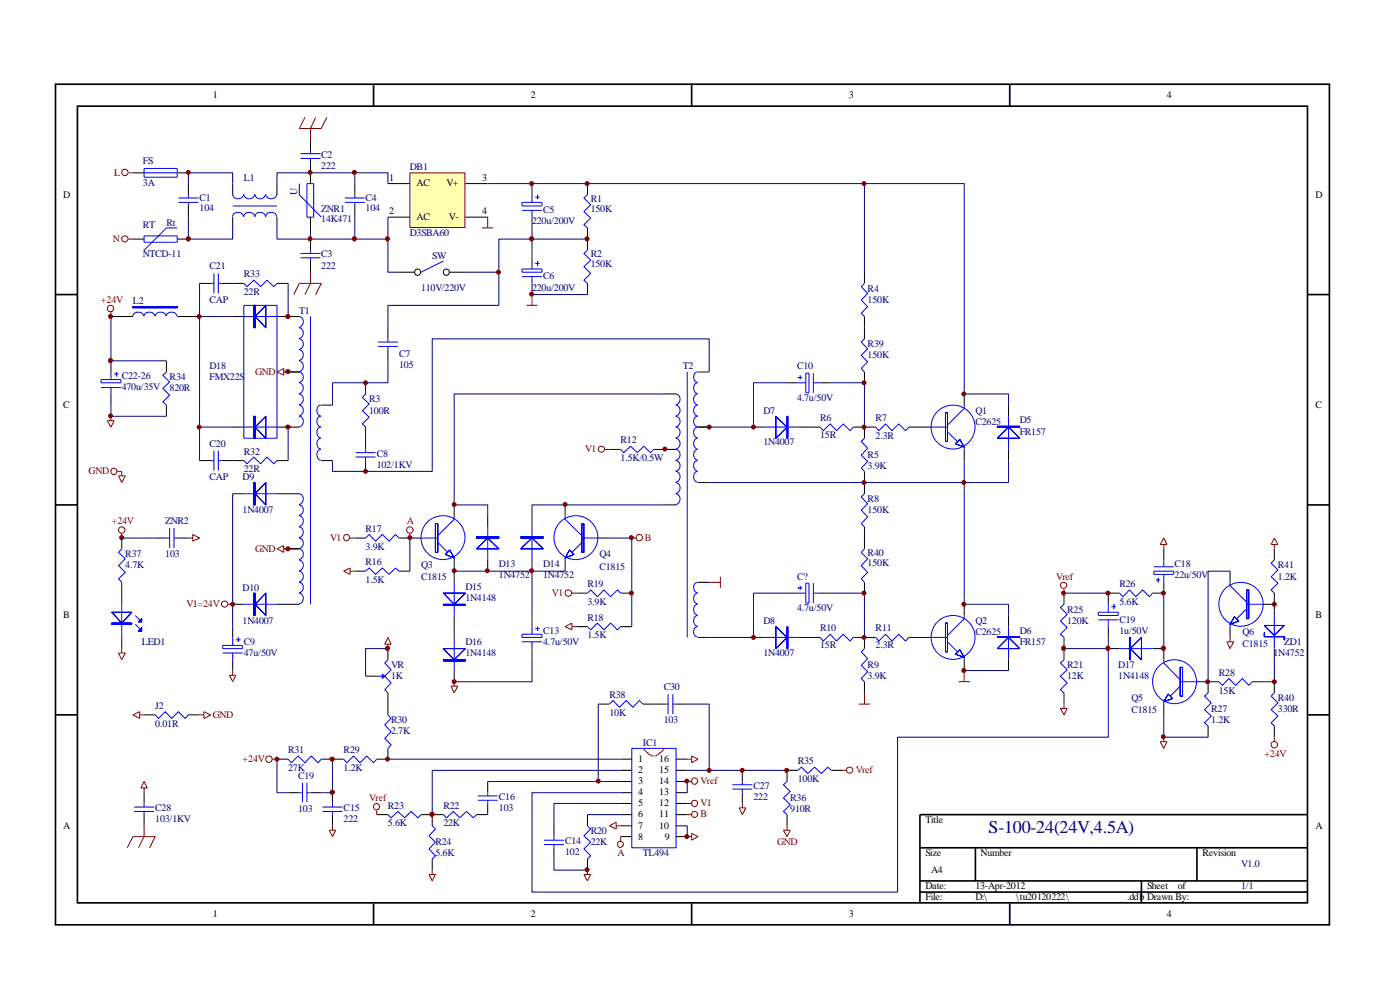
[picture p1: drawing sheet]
<svg xmlns="http://www.w3.org/2000/svg" width="297mm" height="210mm" viewBox="0 0 297 210" stroke-linecap="round" stroke-linejoin="round" font-family="sans-serif">
<g fill="none" stroke="#000" stroke-width=".35">
<path d="M11.8 17.9h270.2v178.3h-270.2zM79.2 17.9v4.6M146.7 17.9v4.6M214.2 17.9v4.6M16.4 22.5h261v169h-261zM11.8 62.5h4.6M277.5 62.5h4.6M11.8 107.1h4.6M277.5 107.1h4.6M11.8 151.6h4.6M277.5 151.6h4.6M195.2 179.8h82.3"/>
<path d="M206.9 179.8v7.1M253.9 179.8v7.1M277.5 172.8h-82.3v18.8M79.2 191.6v4.7M146.7 191.6v4.7M195.2 186.9h82.3M195.2 189.2h82.3M214.2 191.6v4.7M242.1 186.9v4.7"/>
</g>
<g fill="none" stroke="#800000" stroke-width=".21">
<path d="M27.3 36.7h.9M27.3 50.7h.9M27 179.8l1.2-2.3h4.7l-1.2 2.3M30.6 175.2v2.3l-1.2 2.3"/>
<circle cx="26.5" cy="36.6" r=".68"/>
<circle cx="26.5" cy="50.7" r=".66"/>
</g>
<g fill="none" stroke="#000" stroke-width=".21">
<path d="M28.2 36.7h2.4M37.6 36.7h2.4M40 38.9v2.4M49.4 38.9v2.4M58.8 38.9v2.4M65.9 36.7v2.2M75.3 38.9v2.4M28.2 50.7h2.4M37.6 50.7h2.4M40 43.7v2.4M49.4 46.1v2.2M58.8 46.1v2.2"/>
<path d="M65.9 46.1v2.2M75.3 43.7v2.4"/>
</g>
<g fill="none" stroke="#00f" stroke-width=".21">
<path d="M30.6 35.7h7v1.9h-7zM30.6 36.7h7M63.5 38.9v2.4l4.7 4.8M65.1 38.9h1.4v7.2h-1.4zM30.6 50h7v1.4h-7zM37.6 48.3h-2.3l-4.7 4.8M37.8 42h4.3M37.8 42.9h4.3M40 41.3v.7M40 42.9v.8M49.4 46a1.17 1.17 0 0 1 1.1-1 1.17 1.17 0 0 1 1.1 1M49.4 41.2a1.17 1.17 0 0 0 1.1 1 1.17 1.17 0 0 0 1.1-1"/>
<path d="M49.4 43.7h9.4M51.7 46a1.17 1.17 0 0 1 1.2-1 1.17 1.17 0 0 1 1.1 1M51.7 41.2a1.17 1.17 0 0 0 1.2 1 1.17 1.17 0 0 0 1.1-1M54.1 46a1.12 1.12 0 0 1 1.1-1 1.12 1.12 0 0 1 1.1 1M54.1 41.2a1.11 1.11 0 0 0 1.1 1 1.11 1.11 0 0 0 1.1-1M56.4 46a1.17 1.17 0 0 1 1.1-1 1.17 1.17 0 0 1 1.2 1M56.4 41.2a1.17 1.17 0 0 0 1.1 1 1.17 1.17 0 0 0 1.2-1M73.2 42h4.2M73.2 42.9h4.2M75.3 41.3v.7M75.3 42.9v.8"/>
</g>
<path d="M87 36.7h11.6v11.5h-11.6z" fill="#ffffb0"/>
<g fill="none" stroke="#800000" stroke-width=".21">
<path d="M64.7 24.9l-1.2 2.4h4.7l1.1-2.4M67 24.9l-1.1 2.4v2.2M87 36.7h11.6v11.6h-11.6zM65.9 57.7v2.4l-1.2 2.4M102.3 48.3h2.3M103.5 46.1v2.2M23.5 66.2v.9M58.8 78.9l1.4-.8v1.5zM60.2 78.9h.9M62.3 62.5l1.2-2.4h4.7l-1.2 2.4M111.7 64.8h2.3M112.9 62.5v2.3"/>
<path d="M22.8 89.2h1.4l-.7 1.4zM23.5 88.3v.9M24.9 100h.9v.9M128.4 95.3h.9M25.1 100.9h1.5l-.8 1.5zM25.8 113.2v.9M40 114.1h.9M40.9 113.4l1.4 .7-1.4 .7zM58.8 116.4l1.4-.7v1.5zM60.2 116.4h.9M74.3 114.1h1M87 113.2v.9"/>
<path d="M134 114.1h1M246.9 114.1l.7 1.4h-1.5zM246.9 115.5v.9M270.3 114.1l.8 1.4h-1.4zM270.3 115.5v.9M25.1 138.5h1.5l-.8 1.5zM25.8 137.6v.9M48.4 128.2h1M72.9 121.2l1.4-.7v1.3zM74.3 121.2h1M82.3 135.2l.7 1.5h-1.4zM82.3 136.7v.9"/>
<path d="M119.9 132.9l1.4-.7v1.4zM121.3 125.8h1M121.3 132.9h1M150.5 123.5h2.3M152.8 122.3v2.4M225.7 124.9v.9M260.3 136.1h1.4l-.8 1.5zM260.9 135.2v.9M28.2 151.6l1.4-.6v1.4zM29.6 151.6h1M42.3 151.6h1M43.3 151l1.4 .6-1.4 .8z"/>
<path d="M48.7 143.3h1.3l-.6 1.3zM49.4 142.2v1.1M95.7 145.5h1.4l-.7 1.5zM96.4 144.6v.9M182.2 149.4h2.4M183.4 147v2.4M203.4 144.6h2.3M204.6 142.2v2.4M225 150.3h1.4l-.7 1.3zM225.7 149.4v.9M246.1 157.3h1.5l-.7 1.4zM246.9 156.4v.9"/>
<path d="M270.3 156.4v.9M30.6 165.8l.6 1.3h-1.3zM30.6 167.1v1M57.8 161h1M69.8 176.1h1.4l-.7 1.4zM70.5 175.2v.9M79.9 171.9v.9M129.3 175.2l1.4-.8v1.5zM130.7 175.2h1M131.7 177.5v1M145.8 177.5h.9M145.8 170.4h.9"/>
<path d="M145.8 165.8h.9M145.8 172.8h.9M145.8 161h.9M146.7 176.8l1.4 .7-1.4 .7zM146.7 160.4l1.4 .6-1.4 .8zM156.8 171.4h1.4l-.7 1.4zM157.5 170.4v1M166.2 176.1h1.4l-.6 1.4zM167 175.2v.9M178.6 163.4h1M91 185.5h1.4l-.7 1.4zM91.7 184.6v.9"/>
<path d="M123.9 185.5h1.4l-.7 1.4zM124.6 184.6v.9"/>
<circle cx="23.4" cy="65.4" r=".68"/>
<circle cx="24.1" cy="100" r=".66"/>
<circle cx="127.6" cy="95.3" r=".66"/>
<circle cx="25.8" cy="112.4" r=".68"/>
<circle cx="73.5" cy="114" r=".66"/>
<circle cx="86.9" cy="112.4" r=".68"/>
<circle cx="135.6" cy="114" r=".68"/>
<circle cx="47.7" cy="128.1" r=".66"/>
<circle cx="120.6" cy="125.8" r=".68"/>
<circle cx="225.7" cy="124.2" r=".66"/>
<circle cx="270.3" cy="158" r=".68"/>
<circle cx="57.1" cy="161" r=".68"/>
<circle cx="79.9" cy="171.1" r=".66"/>
<circle cx="131.6" cy="179.1" r=".64"/>
<circle cx="147.3" cy="165.7" r=".66"/>
<circle cx="147.3" cy="170.4" r=".66"/>
<circle cx="147.4" cy="172.7" r=".64"/>
<circle cx="180.3" cy="163.4" r=".66"/>
</g>
<g fill="none" stroke="#000" stroke-width=".21">
<path d="M65.9 29.5v2.4M65.9 34.3v2.4M82.3 38.9h4.7M98.7 38.9h4.8M112.9 38.9v2.4M124.6 38.9v2.4M65.9 50.7v2.4M65.9 55.4v2.3M82.3 46.1h4.7M84.7 57.7h3.3M95.4 57.7h3.3M98.7 46.1h4.8"/>
<path d="M112.9 46.1v2.2M112.9 53.1v2.3M124.6 48.3v4.8M183.4 57.7v2.4M23.5 67.1h4.7M23.5 76.5v2.4M35.3 76.5v2.4M37.6 67.1h4.7M42.3 60.1h2.4M47 60.1h4.7M49.4 67.1h2.3M58.8 67.1h4.7"/>
<path d="M58.8 60.1h2.3M61.1 78.9h2.4M82.3 69.5v2.4M82.3 74.2v2.3M112.9 60.1v2.4M124.6 60.1v2.4M148.1 78.9h2.4M183.4 67.1v4.8M183.4 78.9v2.3M23.5 83.6v2.3M35.3 85.9v2.4M42.3 97.7h2.4"/>
<path d="M47 97.7h4.7M49.4 90.6h2.3M58.8 90.6h4.7M58.8 97.7h2.3M68.2 97.7h2.3M68.2 85.9h2.3M77.6 81.2v2.4M77.6 90.6v4.7M77.6 97.7v2.3M129.3 95.3h2.4M138.7 95.3h4.7M141.1 83.6h2.3"/>
<path d="M148.1 90.6h2.4M159.9 90.6h2.3M167 81.2h2.2M169.2 90.6h4.8M174 81.2h2.4M181 90.6h4.8M183.4 90.6v2.4M183.4 100v4.7M192.8 90.6h4.7M204.6 83.6v2.3M204.6 95.3v2.4M214 85.9v2.4"/>
<path d="M214 95.3v2.4M25.8 114.1v2.3M32.9 114.1h2.4M37.6 114.1h2.4M49.4 104.7h2.3M58.8 104.7h4.7M61.1 116.4h2.4M75.3 114.1h2.3M84.7 114.1h4.6M96.4 107.1v2.3M96.4 118.8v4.7M103.5 109.4v2.4"/>
<path d="M103.5 118.8v2.4M112.9 109.4v2.4M112.9 118.8v2.4M119.9 107.1v2.3M119.9 118.8v2.4M126.9 114.1h2.4M141.1 107.1h2.3M148.1 102.4h2.4M183.4 111.8v4.6M246.9 116.4v2.4M270.3 116.4v2.4M25.8 123.5v4.7"/>
<path d="M25.8 135.2v2.4M49.4 128.2h2.3M49.4 132.9v2.3M49.4 140v2.2M58.8 128.2h4.7M75.3 121.2h2.3M82.3 137.6v2.4M84.7 121.2h2.3M96.4 130.6v4.6M112.9 130.6v2.3M112.9 137.6v2.4M122.3 125.8h2.3"/>
<path d="M122.3 132.9h2.3M131.7 125.8h2.3M131.7 132.9h2.3M148.1 135.2h2.4M148.1 123.5h2.4M159.9 135.2h2.3M167 125.8h2.2M169.2 135.2h4.8M174 125.8h2.4M181 135.2h4.8M183.4 123.5v2.3M183.4 135.2v2.4"/>
<path d="M192.8 135.2h4.7M204.6 128.2v2.4M204.6 140v2.2M214 130.6v2.3M214 140v2.2M225.7 125.8v2.4M225.7 135.2v4.8M235.1 137.6h2.4M235.1 132.9v2.3M237.5 125.8h-2.4v2.4M244.5 137.6h2.4v2.4M246.9 123.5v2.3h-2.4"/>
<path d="M260.9 121.2v2.3M260.9 132.9v2.3M268.1 128.2h2.2M270.3 125.8v4.8M270.3 137.6v2.4M30.6 151.6h2.3M40 151.6h2.3M77.6 143.4h2.3M82.3 147v4.6M82.3 158.7v2.3h-2.4M96.4 142.2v2.4M126.9 149.4h2.4"/>
<path d="M136.4 149.4h4.7M143.4 149.4h2.4M183.4 144.6v2.4M225.7 147v2.4M246.9 149.4v2.2M253.9 144.6h4.7M256.3 144.6v2.4M256.3 154v2.4M265.7 144.6h2.4M270.3 144.6v2.4M270.3 154v2.4M30.6 168.1v2.3"/>
<path d="M30.6 172.8v2.4M58.8 161h2.3M61.1 168.1h2.4M65.9 168.1h2.3M68.2 161h4.7M70.5 168.1v2.3M70.5 172.8v2.4M79.9 172.8h2.4M89.3 172.8h4.8M91.7 172.8v2.4M103.5 170.4v2.4h-2.4M103.5 165.8v2.3"/>
<path d="M117.5 175.2v2.3M117.5 179.8v2.4M124.6 172.8v2.4M131.7 161h2.3M131.7 163.4h2.3M131.7 165.8h2.3M131.7 168.1h2.3M131.7 170.4h2.3M131.7 172.8h2.3M131.7 175.2h2.3M131.7 177.5h2.3M143.4 161h2.4"/>
<path d="M143.4 163.4h2.4M143.4 165.8h2.4M143.4 168.1h2.4M143.4 170.4h2.4M143.4 172.8h2.4M143.4 175.2h2.4M143.4 177.5h2.4M157.5 163.4v2.4M157.5 168.1v2.3M167 172.8v2.4M169.2 163.4h-2.2v2.4M176.4 163.4h2.2"/>
<path d="M91.7 182.2v2.4M124.6 182.2v2.4"/>
<circle cx="88.6" cy="57.7" r=".66"/>
<circle cx="94.7" cy="57.7" r=".66"/>
</g>
<g fill="none" stroke="#00f" stroke-width=".21">
<path d="M63.8 32.6h4.2M63.8 33.6h4.2M65.9 31.9v.7M65.9 33.6v.7M45.4 58v4.2M46.3 58v4.2M63.8 53.8h4.2M63.8 54.7h4.2M65.9 53.1v.7M65.9 54.7v.7M94.1 55.4l-4.8 2.3M110.7 42.9h4.3v.8h-4.3z"/>
<path d="M110.7 57.1h4.3v.6h-4.3zM110.7 44.6h4.3M110.7 58.7h4.3M112.9 41.3v1.6M112.9 44.6v1.5M112.9 55.4v1.7M112.9 58.7v1.4M113.5 41.8h1M113.5 55.9h1M114 41.3v.9M114 55.4v1M124.6 41.3l-.7 .7 1.4 1.4-1.4 1.5 1.4 1.3-1.4 1.5 .7 .6"/>
<path d="M124.6 53.1l-.7 .7 1.4 1.4-1.4 1.4 1.4 1.4-1.4 1.4 .7 .7M23.5 78.9v1.6M24.2 79.3h.9M24.7 78.9v.9M28.2 67.1a1.19 1.19 0 0 1 1.1-.9 1.19 1.19 0 0 1 1.2 .9M30.6 67.1a1.19 1.19 0 0 1 1.1-.9 1.19 1.19 0 0 1 1.2 .9M32.9 67.1a1.19 1.19 0 0 1 1.2-.9 1.19 1.19 0 0 1 1.1 .9M35.3 67.1a1.14 1.14 0 0 1 1.1-.9 1.14 1.14 0 0 1 1.1 .9M35.3 78.9l-.8 .7 1.5 1.4-1.5 1.4 1.5 1.4-1.5 1.5 .8 .6M44.7 60.1h.7M46.3 60.1h.7M51.7 60.1l.7 .7 1.4-1.4 1.5 1.4 1.3-1.4 1.5 1.4 .7-.7"/>
<path d="M51.7 64.8h7.1v28.2h-7.1zM51.7 67.1h7.1M63.4 69.5a1.17 1.17 0 0 1 .9 1.2 1.17 1.17 0 0 1-.9 1.1M63.4 71.9a1.11 1.11 0 0 1 1 1.1 1.11 1.11 0 0 1-1 1.1M63.4 74.2a1.17 1.17 0 0 1 .9 1.1 1.17 1.17 0 0 1-.9 1.2M63.4 67.1a1.17 1.17 0 0 1 .9 1.2 1.17 1.17 0 0 1-.9 1.1M63.4 76.5a1.17 1.17 0 0 1 .9 1.2 1.17 1.17 0 0 1-.9 1.1M63.4 78.9a1.11 1.11 0 0 1 1 1.1 1.11 1.11 0 0 1-1 1.1M65.9 67.1v61.1M80.2 72.6h4.2M80.2 73.5h4.2M82.3 71.9v.7"/>
<path d="M82.3 73.5v.7M145.8 78.9v56.3M148 78.9a1.14 1.14 0 0 0-.8 1.1 1.14 1.14 0 0 0 .8 1.1M169.8 79.6v.9M170.9 79.2h.7v4.1h-.7zM172.6 79.2v4.1M183.4 71.9l-.7 .7 1.4 1.4-1.4 1.4 1.4 1.4-1.4 1.3 .7 .8M183.4 60.1l-.7 .7 1.4 1.4-1.4 1.5 1.4 1.3-1.4 1.5 .7 .6M21.4 80.5h4.3v.7h-4.3zM21.4 82.2h4.3M23.5 82.2v1.4M44.7 97.7h.7"/>
<path d="M45.4 95.6v4.2M46.3 95.6v4.2M46.3 97.7h.7M51.7 97.7l.7 .7 1.4-1.5 1.5 1.5 1.3-1.5 1.5 1.5 .7-.7M51.7 90.6h7.1M63.4 81.2a1.17 1.17 0 0 1 .9 1.1 1.17 1.17 0 0 1-.9 1.2M63.4 83.6a1.17 1.17 0 0 1 .9 1.1 1.17 1.17 0 0 1-.9 1.2M63.4 85.9a1.17 1.17 0 0 1 .9 1.2 1.17 1.17 0 0 1-.9 1.1M63.4 88.3a1.11 1.11 0 0 1 1 1.1 1.11 1.11 0 0 1-1 1.1M68.1 93a1.19 1.19 0 0 0-.9 1.1 1.19 1.19 0 0 0 .9 1.1M68.1 90.6a1.19 1.19 0 0 0-.9 1.1 1.19 1.19 0 0 0 .9 1.2M68.1 88.3a1.14 1.14 0 0 0-.9 1.1 1.14 1.14 0 0 0 .9 1.1"/>
<path d="M68.1 95.3a1.19 1.19 0 0 0-.9 1.2 1.19 1.19 0 0 0 .9 1.1M68.1 85.9a1.19 1.19 0 0 0-.9 1.2 1.19 1.19 0 0 0 .9 1.1M75.4 96.9h4.3M75.4 96h4.3M77.6 83.6l-.7 .7 1.4 1.4-1.4 1.4 1.4 1.4-1.4 1.4 .7 .7M77.6 95.3v.7M77.6 96.9v.8M131.7 95.3l.6 .7 1.5-1.3 1.4 1.3 1.4-1.3 1.4 1.3 .7-.7M143.3 85.9a1.17 1.17 0 0 1 1 1.2 1.17 1.17 0 0 1-1 1.1M143.3 88.3a1.11 1.11 0 0 1 1 1.1 1.11 1.11 0 0 1-1 1.1M143.3 90.6a1.17 1.17 0 0 1 1 1.1 1.17 1.17 0 0 1-1 1.2M143.3 83.6a1.17 1.17 0 0 1 1 1.1 1.17 1.17 0 0 1-1 1.2"/>
<path d="M143.3 93a1.17 1.17 0 0 1 1 1.1 1.17 1.17 0 0 1-1 1.1M143.3 97.7a1.11 1.11 0 0 1 1 1.1 1.11 1.11 0 0 1-1 1.1M143.3 100a1.17 1.17 0 0 1 1 1.1 1.17 1.17 0 0 1-1 1.2M143.3 95.3a1.17 1.17 0 0 1 1 1.2 1.17 1.17 0 0 1-1 1.1M148 97.7a1.14 1.14 0 0 0-.8 1.1 1.14 1.14 0 0 0 .8 1.1M148 95.3a1.19 1.19 0 0 0-.9 1.2 1.19 1.19 0 0 0 .9 1.1M148 93a1.19 1.19 0 0 0-.9 1.1 1.19 1.19 0 0 0 .9 1.1M148 100a1.19 1.19 0 0 0-.9 1.1 1.19 1.19 0 0 0 .9 1.2M148 90.6a1.19 1.19 0 0 0-.9 1.1 1.19 1.19 0 0 0 .9 1.2M148 85.9a1.19 1.19 0 0 0-.9 1.2 1.19 1.19 0 0 0 .9 1.1M148 83.6a1.19 1.19 0 0 0-.9 1.1 1.19 1.19 0 0 0 .9 1.2M148 81.2a1.19 1.19 0 0 0-.9 1.1 1.19 1.19 0 0 0 .9 1.2"/>
<path d="M148 88.3a1.14 1.14 0 0 0-.8 1.1 1.14 1.14 0 0 0 .8 1.1M162.2 90.6h7M169.2 80.1h1M169.2 81.2h1.7M172.6 81.2h1.4M174 90.6l.7 .8 1.4-1.5 1.4 1.5 1.4-1.5 1.4 1.5 .7-.8M183.4 93l-.7 .6 1.4 1.5-1.4 1.4 1.4 1.4-1.4 1.4 .7 .7M185.8 90.6l.6 .8 1.5-1.5 1.3 1.5 1.5-1.5 1.4 1.5 .7-.8M197.5 90.6h3.5M201 91.6l2.1 2M204.6 85.9v.7l-3.6 3.6M204.6 94.8v.5"/>
<path d="M214 88.3v7M25.8 116.4l-.7 .8 1.5 1.3-1.5 1.5 1.5 1.4-1.5 1.4 .7 .7M35.3 114.1h.7M36 112v4.2M36.9 114.1h.7M36.9 112v4.2M51.7 104.7h7.1M63.4 107.1a1.11 1.11 0 0 1 1 1.1 1.11 1.11 0 0 1-1 1.1M63.4 109.4a1.17 1.17 0 0 1 .9 1.1 1.17 1.17 0 0 1-.9 1.2M63.4 111.8a1.17 1.17 0 0 1 .9 1.1 1.17 1.17 0 0 1-.9 1.1M63.4 104.7a1.17 1.17 0 0 1 .9 1.2 1.17 1.17 0 0 1-.9 1.1M63.4 114.1a1.11 1.11 0 0 1 1 1.1 1.11 1.11 0 0 1-1 1.1"/>
<path d="M63.4 118.8a1.17 1.17 0 0 1 .9 1.1 1.17 1.17 0 0 1-.9 1.2M63.4 116.4a1.17 1.17 0 0 1 .9 1.2 1.17 1.17 0 0 1-.9 1.1M77.6 114.1l.7-.7 1.4 1.4 1.4-1.4 1.4 1.4 1.4-1.4 .8 .7M89.3 114.1h3.6M92.9 115.1l2.1 2.1M96.4 109.4v.8l-3.5 3.4M96.4 118.4v.4M103.5 111.8v7M112.9 111.8v7M119.9 109.4v.8l3.5 3.4M119.9 118.4v.4M123.4 114.1h3.5"/>
<path d="M123.4 115.1l-2.1 2.1M143.3 102.4a1.17 1.17 0 0 1 1 1.1 1.17 1.17 0 0 1-1 1.1M143.3 104.7a1.17 1.17 0 0 1 1 1.2 1.17 1.17 0 0 1-1 1.1M183.4 104.7l-.7 .7 1.4 1.4-1.4 1.4 1.4 1.4-1.4 1.5 .7 .7M183.4 116.4l-.7 .8 1.4 1.3-1.4 1.5 1.4 1.4-1.4 1.4 .7 .7M246.9 118.8v1.4M270.3 118.8l-.6 .7 1.4 1.4-1.4 1.4 1.4 1.4-1.4 1.4 .6 .7M25.8 128.2v7M28.7 132.4l.9 .9M28.7 130.6l.9 .9M47.2 136.9h4.3v.7h-4.3zM47.2 138.5h4.3"/>
<path d="M49.4 135.2v1.7M49.4 138.5v1.5M50 135.7h1.1M50.5 135.2v.9M51.7 128.2h7.1M63.4 121.2a1.17 1.17 0 0 1 .9 1.1 1.17 1.17 0 0 1-.9 1.1M63.4 123.5a1.11 1.11 0 0 1 1 1.1 1.11 1.11 0 0 1-1 1.1M63.4 125.8a1.17 1.17 0 0 1 .9 1.2 1.17 1.17 0 0 1-.9 1.1M77.6 121.2l.7-.7 1.4 1.3 1.4-1.3 1.4 1.3 1.4-1.3 .8 .7M82.3 140l-.7 .6 1.4 1.5-1.4 1.3 1.4 1.5-1.4 1.4 .7 .7M96.4 123.5v7.1M96.4 135.2v7"/>
<path d="M110.7 134.5h4.3v.7h-4.3zM110.7 136.1h4.3M112.9 132.9v1.6M112.9 136.1v1.5M113.5 133.3h1M114 132.9v1M124.6 132.9l.7 .7 1.4-1.4 1.4 1.4 1.4-1.4 1.5 1.4 .7-.7M124.6 125.8l.7-.7 1.4 1.5 1.4-1.5 1.4 1.5 1.5-1.5 .7 .7M148 130.6a1.19 1.19 0 0 0-.9 1.1 1.19 1.19 0 0 0 .9 1.1M148 128.2a1.19 1.19 0 0 0-.9 1.1 1.19 1.19 0 0 0 .9 1.2M148 125.8a1.19 1.19 0 0 0-.9 1.2 1.19 1.19 0 0 0 .9 1.1M148 132.9a1.14 1.14 0 0 0-.8 1.1 1.14 1.14 0 0 0 .8 1.1"/>
<path d="M148 123.5a1.14 1.14 0 0 0-.8 1.1 1.14 1.14 0 0 0 .8 1.1M162.2 135.2h7M169.2 124.7h1M169.2 125.8h1.7M169.8 124.2v.9M170.9 123.7h.7v4.2h-.7zM172.6 123.7v4.2M172.6 125.8h1.4M174 135.2l.7 .8 1.4-1.5 1.4 1.5 1.4-1.5 1.4 1.5 .7-.8M183.4 137.6l-.7 .7 1.4 1.4-1.4 1.4 1.4 1.4-1.4 1.4 .7 .7M185.8 135.2l.6 .8 1.5-1.5 1.3 1.5 1.5-1.5 1.4 1.5 .7-.8M197.5 135.2h3.5"/>
<path d="M201 136.1l2.1 2.2M204.6 130.6v.6l-3.6 3.6M204.6 139.4v.6M214 132.9v7.1M225.7 128.2l-.7 .7 1.4 1.4-1.4 1.4 1.4 1.4-1.4 1.4 .7 .7M225.7 140l-.7 .6 1.4 1.5-1.4 1.3 1.4 1.5-1.4 1.4 .7 .7M233 129.9h4.2v.7h-4.2zM233 131.5h4.2M235.1 128.2v1.7M235.1 131.5v1.4M235.8 128.7h.9M236.3 128.2v.9"/>
<path d="M237.5 125.8l.7 .8 1.4-1.5 1.4 1.5 1.4-1.5 1.4 1.5 .7-.8M237.5 137.6h7M244.8 121.2h4.2v.6h-4.2zM244.8 120.2h4.2M245.2 123h.9M245.7 122.6v.9M246.9 140v.6l3.5 3.6M246.9 121.8v1.7M260.9 123.5v.7l3.6 3.6M260.9 132.4v.5M264.5 128.2h3.6M264.5 129.1l-2.1 2.1"/>
<path d="M270.3 130.6v7M32.9 151.6l.7 .8 1.5-1.4 1.3 1.4 1.4-1.4 1.5 1.4 .7-.8M79.9 143.4h1.7M81.1 143l.5 .4-.5 .5zM81.4 143.3v.4M82.3 151.6l.7 .8-1.4 1.4 1.4 1.4-1.4 1.4 1.4 1.4-.7 .7M129.3 149.4l.7-.8 1.4 1.4 1.4-1.4 1.5 1.4 1.3-1.4 .8 .8M134 158.7h9.4v21.1h-9.4zM141.1 149.4h.6M141.7 147.2v4.3M142.7 149.4h.7M142.7 147.2v4.3"/>
<path d="M246.9 148.8v.6M250.4 145.5l-2.2 2.2M250.4 144.6h3.5M256.3 147l-.8 .7 1.5 1.4-1.5 1.4 1.5 1.4-1.5 1.4 .8 .7M258.6 144.6l.7 .8 1.4-1.5 1.4 1.5 1.5-1.5 1.3 1.5 .8-.8M270.3 147l-.6 .7 1.4 1.4-1.4 1.4 1.4 1.4-1.4 1.4 .6 .7M28.4 171.2h4.3M28.4 172.1h4.3M30.6 170.4v.8M30.6 172.1v.7M61.1 161l.7 .8 1.4-1.4 1.5 1.4 1.3-1.4 1.5 1.4 .7-.8M63.5 168.1h.7"/>
<path d="M64.2 166v4.2M65.1 168.1h.8M65.1 166v4.2M68.4 171.2h4.2M68.4 172.1h4.2M70.5 170.4v.8M70.5 172.1v.7M72.9 161l.7 .8 1.4-1.4 1.4 1.4 1.4-1.4 1.4 1.4 .7-.8M82.3 172.8l.7 .7 1.4-1.4 1.5 1.4 1.3-1.4 1.4 1.4 .7-.7M91.7 175.2l.7 .7-1.4 1.4 1.4 1.3-1.4 1.5 1.4 1.4-.7 .7M94.1 172.8l.6 .7 1.5-1.4 1.3 1.4 1.5-1.4 1.4 1.4 .7-.7M101.3 168.8h4.3"/>
<path d="M101.3 169.8h4.3M103.5 168.1v.7M103.5 169.8v.6M115.4 178.2h4.2M115.4 179.2h4.2M117.5 177.5v.7M117.5 179.2v.6M124.6 175.2l.7 .7-1.4 1.4 1.4 1.3-1.4 1.5 1.4 1.4-.7 .7M155.4 166.5h4.2M155.4 167.4h4.2M157.5 165.8v.7M157.5 167.4v.7"/>
<path d="M167 165.8l-.8 .7 1.4 1.4-1.4 1.3 1.4 1.5-1.4 1.4 .8 .7M169.2 163.4l.8-.7 1.4 1.4 1.4-1.4 1.4 1.4 1.4-1.4 .8 .7"/>
<circle cx="202.2" cy="90.6" r="4.7"/>
<circle cx="94" cy="114" r="4.7"/>
<circle cx="122.2" cy="114" r="4.7"/>
<circle cx="202.2" cy="135.2" r="4.7"/>
<circle cx="263.3" cy="128.2" r="4.7"/>
<circle cx="249.2" cy="144.6" r="4.7"/>
</g>
<g fill="none" stroke="#000080" stroke-width=".21">
<path d="M40 38.9v-2.2h9.4v2.2M58.8 38.9v-2.2h23.5v2.2M75.3 36.7v2.2M103.5 38.9h101.1v44.7h9.4v2.3M183.4 38.9v18.8M40 46.1v4.6h9.4v-2.4M65.9 48.3v2.4M75.3 46.1v4.6M82.3 46.1v4.6h-23.5v-2.4M82.3 50.7v7h2.4M105.8 57.7v7.1h-23.5v4.7M112.9 48.3v4.8"/>
<path d="M124.6 50.7h-18.8v7h-7.1M23.5 67.1v9.4h11.8M42.3 60.1v7h7.1M42.3 67.1v30.6M61.1 60.1v7M82.3 76.5v4.7h-11.8v4.7M112.9 62.5h11.7M150.5 78.9v-7h-58.8v28.1h-21.2v-2.3M23.5 85.9v2.4h11.8M42.3 90.6h7.1M61.1 90.6v7.1M141.1 83.6h-44.7v23.5h7.1v2.3"/>
<path d="M167 81.2h-7.1v9.4h-9.4M176.4 81.2h7v9.4M204.6 97.7v30.5h9.4v2.4M214 97.7v4.7h-63.5M25.8 114.1h7.1M49.4 104.7v28.2M87 114.1v7.1M129.3 114.1h4.7v18.8M141.1 107.1h-28.2v2.3M82.3 137.6h-4.7v5.8M96.4 121.2h23.5M112.9 140v4.6h-16.5"/>
<path d="M112.9 121.2v9.4M167 125.8h-7.1v9.4h-9.4M176.4 125.8h7v9.4M225.7 125.8h9.4M235.1 135.2v2.4h-9.4M235.1 137.6v18.8h-44.7v32.8h-77.5v-21.1h18.8M246.9 125.8v11.8M260.9 121.2h-4.6v23.4M270.3 140v4.6h-2.2M126.9 149.4v16.4M145.8 149.4h4.7v14h-4.7M204.6 142.2h9.4"/>
<path d="M246.9 151.6v4.8h9.4M58.8 161v7.1h2.3M70.5 161v7.1h-2.3M82.3 161h49.4M103.5 165.8h28.2M124.6 172.8h7.1M131.7 163.4h-40v9.4M131.7 170.4h-14.2v4.8M145.8 165.8v2.3M145.8 175.2v2.3M150.5 163.4h16.5M117.5 182.2v2.4h7.1"/>
</g>
<circle cx="40" cy="36.6" r=".42" fill="#800000" stroke="#800000" stroke-width=".21"/>
<g fill="#800000" stroke="#800000" stroke-width=".21">
<circle cx="39.9" cy="50.7" r=".45"/>
<circle cx="65.8" cy="50.7" r=".45"/>
<circle cx="75.2" cy="50.7" r=".45"/>
<circle cx="75.2" cy="36.6" r=".42"/>
<circle cx="82.2" cy="50.7" r=".45"/>
<circle cx="124.5" cy="50.7" r=".45"/>
<circle cx="112.8" cy="38.9" r=".42"/>
<circle cx="112.8" cy="50.7" r=".45"/>
<circle cx="112.8" cy="62.4" r=".42"/>
<circle cx="183.3" cy="90.6" r=".42"/>
<circle cx="124.5" cy="38.9" r=".42"/>
<circle cx="159.9" cy="90.6" r=".42"/>
<circle cx="183.3" cy="102.4" r=".42"/>
<circle cx="159.9" cy="135.2" r=".42"/>
<circle cx="183.3" cy="125.8" r=".42"/>
<circle cx="183.3" cy="135.2" r=".42"/>
<circle cx="204.5" cy="142.2" r=".42"/>
<circle cx="204.5" cy="128.2" r=".42"/>
<circle cx="204.5" cy="83.6" r=".42"/>
<circle cx="77.6" cy="100" r=".42"/>
<circle cx="49.4" cy="128.2" r=".42"/>
<circle cx="42.2" cy="67.1" r=".42"/>
<circle cx="61.1" cy="67.1" r=".45"/>
<circle cx="61.1" cy="90.6" r=".45"/>
<circle cx="42.2" cy="90.6" r=".42"/>
<circle cx="23.4" cy="76.5" r=".45"/>
<circle cx="23.5" cy="67.1" r=".42"/>
<circle cx="23.5" cy="88.2" r=".42"/>
<circle cx="150.5" cy="90.6" r=".42"/>
<circle cx="96.4" cy="121.1" r=".42"/>
<circle cx="96.4" cy="144.6" r=".42"/>
<circle cx="145.7" cy="177.5" r=".42"/>
<circle cx="145.7" cy="165.7" r=".42"/>
<circle cx="87" cy="114" r=".42"/>
<circle cx="133.9" cy="114" r=".42"/>
<circle cx="133.9" cy="125.8" r=".42"/>
<circle cx="58.8" cy="161" r=".42"/>
<circle cx="70.5" cy="168.1" r=".45"/>
<circle cx="70.5" cy="161" r=".45"/>
<circle cx="82.2" cy="137.5" r=".45"/>
<circle cx="82.2" cy="161" r=".42"/>
<circle cx="91.6" cy="172.8" r=".48"/>
<circle cx="124.5" cy="184.5" r=".42"/>
<circle cx="126.9" cy="165.7" r=".42"/>
<circle cx="166.9" cy="163.4" r=".42"/>
<circle cx="150.5" cy="163.4" r=".42"/>
<circle cx="157.5" cy="163.4" r=".42"/>
<circle cx="225.6" cy="137.5" r=".45"/>
<circle cx="235" cy="137.5" r=".45"/>
<circle cx="246.8" cy="156.3" r=".42"/>
<circle cx="183.3" cy="81.2" r=".42"/>
<circle cx="183.3" cy="38.9" r=".42"/>
<circle cx="77.6" cy="81.2" r=".42"/>
<circle cx="105.7" cy="57.7" r=".42"/>
<circle cx="204.5" cy="102.4" r=".42"/>
<circle cx="61.1" cy="78.8" r=".45"/>
<circle cx="61.1" cy="116.4" r=".45"/>
<circle cx="246.8" cy="137.5" r=".45"/>
<circle cx="246.8" cy="125.8" r=".42"/>
<circle cx="256.2" cy="144.6" r=".42"/>
<circle cx="270.3" cy="128.2" r=".42"/>
<circle cx="270.3" cy="144.6" r=".42"/>
<circle cx="235" cy="125.8" r=".42"/>
<circle cx="225.6" cy="125.8" r=".42"/>
<circle cx="103.4" cy="121.1" r=".42"/>
<circle cx="112.8" cy="121.1" r=".42"/>
<circle cx="96.4" cy="107" r=".42"/>
<circle cx="119.9" cy="107" r=".42"/>
<circle cx="141.1" cy="95.2" r=".42"/>
<circle cx="65.8" cy="36.6" r=".42"/>
<circle cx="25.8" cy="114" r=".42"/>
</g>
<g fill="#00f" stroke="#00f" stroke-width=".21">
<path d="M200.6 87.5v6.1h.4v-6.1zM200.6 87.5v6.1h.4v-6.1z" fill-rule="evenodd"/>
<path d="M203.6 93.2l-.9 .9 1.9 .7zM203.6 93.2l-.9 .9 1.9 .7z" fill-rule="evenodd"/>
<path d="M200.6 132.2v6.1h.4v-6.1zM200.6 132.2v6.1h.4v-6.1z" fill-rule="evenodd"/>
<path d="M202.7 138.8l1.9 .6-1-1.6zM202.7 138.8l1.9 .6-1-1.6z" fill-rule="evenodd"/>
<path d="M167 88.3v4.7h.1v-4.7zM167 88.3v4.7h.1v-4.7z" fill-rule="evenodd"/>
<path d="M164.6 88.3l2.4 2.3-2.4 2.4zM164.6 88.3l2.4 2.3-2.4 2.4z" fill-rule="evenodd"/>
<path d="M167 132.9v4.7h.1v-4.7zM167 132.9v4.7h.1v-4.7z" fill-rule="evenodd"/>
<path d="M164.6 132.9l2.4 2.3-2.4 2.4zM164.6 132.9l2.4 2.3-2.4 2.4z" fill-rule="evenodd"/>
<path d="M211.6 90.4v.2h4.7v-.2zM211.6 90.4v.2h4.7v-.2z" fill-rule="evenodd"/>
<path d="M211.6 93l2.4-2.4 2.3 2.4zM211.6 93l2.4-2.4 2.3 2.4z" fill-rule="evenodd"/>
<path d="M211.6 135v.2h4.7v-.2zM211.6 135v.2h4.7v-.2z" fill-rule="evenodd"/>
<path d="M211.6 137.6l2.4-2.4 2.3 2.4zM211.6 137.6l2.4-2.4 2.3 2.4z" fill-rule="evenodd"/>
<path d="M53.8 64.8v4.7h.3v-4.7zM53.8 64.8v4.7h.3v-4.7z" fill-rule="evenodd"/>
<path d="M56.4 64.8v4.7l-2.3-2.4zM56.4 64.8v4.7l-2.3-2.4z" fill-rule="evenodd"/>
<path d="M53.8 88.3v4.7h.3v-4.7zM53.8 88.3v4.7h.3v-4.7z" fill-rule="evenodd"/>
<path d="M56.4 88.3v4.7l-2.3-2.4zM56.4 88.3v4.7l-2.3-2.4z" fill-rule="evenodd"/>
<path d="M53.8 102.4v4.7h.3v-4.7zM53.8 102.4v4.7h.3v-4.7z" fill-rule="evenodd"/>
<path d="M56.4 102.4v4.7l-2.3-2.4zM56.4 102.4v4.7l-2.3-2.4z" fill-rule="evenodd"/>
<path d="M53.8 125.8v4.8h.3v-4.8zM53.8 125.8v4.8h.3v-4.8z" fill-rule="evenodd"/>
<path d="M56.4 125.8v4.8l-2.3-2.4zM56.4 125.8v4.8l-2.3-2.4z" fill-rule="evenodd"/>
<path d="M28.2 65h9.4v.3h-9.4zM28.2 65h9.4v.3h-9.4z" fill-rule="evenodd"/>
<path d="M92.4 111.1v6.1h.5v-6.1zM92.4 111.1v6.1h.5v-6.1z" fill-rule="evenodd"/>
<path d="M95.4 116.7l-.9 .9 1.9 .8zM95.4 116.7l-.9 .9 1.9 .8z" fill-rule="evenodd"/>
<path d="M123.4 111.1v6.1h.5v-6.1zM123.4 111.1v6.1h.5v-6.1z" fill-rule="evenodd"/>
<path d="M120.8 116.7l1 .9-1.9 .8zM120.8 116.7l1 .9-1.9 .8z" fill-rule="evenodd"/>
<path d="M110.5 113.9v.2h4.7v-.2zM110.5 113.9v.2h4.7v-.2z" fill-rule="evenodd"/>
<path d="M110.5 116.4l2.4-2.3 2.3 2.3zM110.5 116.4l2.4-2.3 2.3 2.3z" fill-rule="evenodd"/>
<path d="M101.1 113.9v.2h4.7v-.2zM101.1 113.9v.2h4.7v-.2z" fill-rule="evenodd"/>
<path d="M101.1 116.4l2.4-2.3 2.3 2.3zM101.1 116.4l2.4-2.3 2.3 2.3z" fill-rule="evenodd"/>
<path d="M94.1 128.2v.2h4.6v-.2zM94.1 128.2v.2h4.6v-.2z" fill-rule="evenodd"/>
<path d="M94.1 125.8h4.6l-2.3 2.4zM94.1 125.8h4.6l-2.3 2.4z" fill-rule="evenodd"/>
<path d="M94.1 140v.2h4.6v-.2zM94.1 140v.2h4.6v-.2z" fill-rule="evenodd"/>
<path d="M94.1 137.6h4.6l-2.3 2.4zM94.1 137.6h4.6l-2.3 2.4z" fill-rule="evenodd"/>
<path d="M250.4 141.6v6.1h.5v-6.1zM250.4 141.6v6.1h.5v-6.1z" fill-rule="evenodd"/>
<path d="M247.8 147.2l1 1-1.9 .6zM247.8 147.2l1 1-1.9 .6z" fill-rule="evenodd"/>
<path d="M239.6 135.2v4.8h.2v-4.8zM239.6 135.2v4.8h.2v-4.8z" fill-rule="evenodd"/>
<path d="M239.8 137.6l2.3-2.4v4.8zM239.8 137.6l2.3-2.4v4.8z" fill-rule="evenodd"/>
<path d="M23.7 129.9h4.2l-2.1 2.3zM23.7 129.9h4.2l-2.1 2.3z" fill-rule="evenodd"/>
<path d="M23.7 132.2h4.2v.2h-4.2zM23.7 132.2h4.2v.2h-4.2z" fill-rule="evenodd"/>
<path d="M30.1 133.1v.8h-.7zM30.1 133.1v.8h-.7z" fill-rule="evenodd"/>
<path d="M30.1 131.2v.7h-.7zM30.1 131.2v.7h-.7z" fill-rule="evenodd"/>
<path d="M264.5 125.1v6.1h.4v-6.1zM264.5 125.1v6.1h.4v-6.1z" fill-rule="evenodd"/>
<path d="M261.9 130.8l.9 .9-1.9 .7zM261.9 130.8l.9 .9-1.9 .7z" fill-rule="evenodd"/>
<path d="M268.2 134.3v.7h4.3v.7v-.7h-4.3zM268.2 134.3v.7h4.3v.7v-.7h-4.3z" fill-rule="evenodd"/>
<path d="M268.2 132.7h4.3l-2.2 2.1zM268.2 132.7h4.3l-2.2 2.1z" fill-rule="evenodd"/>
</g>
<path d="M136.4 158.7l.9 1h.2l.3 .4h.2a1.22 1.22 0 0 0 1.9-.4h.2l1-1" fill="none" stroke="#f00" stroke-width=".21"/>
<text font-size="3.8" fill="#000080" x="209.7" y="176.6">S-100-24(24V,4.5A)</text>
<g font-size="2.1">
<text x="45.1" y="20.8">1</text>
<text x="112.6" y="20.8">2</text>
<text x="180.1" y="20.8">3</text>
<text x="247.6" y="20.8">4</text>
<text x="13.4" y="41.9">D</text>
<text x="82.5" y="38.4">1</text>
<text x="88.4" y="39.5">AC</text>
<text x="94.7" y="39.5">V+</text>
<text x="102.3" y="38.4">3</text>
<text x="279.1" y="41.9">D</text>
<text x="82.5" y="45.5">2</text>
<text x="88.4" y="46.7">AC</text>
<text x="95.2" y="46.7">V-</text>
<text x="102.3" y="45.5">4</text>
<text x="13.4" y="86.5">C</text>
<text x="279.1" y="86.5">C</text>
<text x="13.4" y="131.1">B</text>
<text x="279.1" y="131.1">B</text>
<text x="135.4" y="161.6">1</text>
<text x="139.9" y="161.6">16</text>
<text x="135.4" y="164">2</text>
<text x="135.4" y="166.4">3</text>
<text x="139.9" y="166.4">14</text>
<text x="139.9" y="164">15</text>
<text x="135.4" y="168.7">4</text>
<text x="135.4" y="171">5</text>
<text x="135.4" y="173.4">6</text>
<text x="139.9" y="173.4">11</text>
<text x="139.9" y="171">12</text>
<text x="139.9" y="168.7">13</text>
<text x="13.4" y="175.8">A</text>
<text x="135.4" y="175.8">7</text>
<text x="135.4" y="178.1">8</text>
<text x="139.9" y="175.8">10</text>
<text x="141.1" y="178.1">9</text>
<text x="196.3" y="174.6">Title</text>
<text x="279.1" y="175.8">A</text>
<text x="196.3" y="181.6">Size</text>
<text x="197.5" y="185.2">A4</text>
<text x="208" y="181.6">Number</text>
<text x="255.1" y="181.6">Revision</text>
<text x="196.3" y="188.6">Date:</text>
<text x="196.3" y="191">File:</text>
<text x="206.9" y="188.6">13-Apr-2012</text>
<text x="206.9" y="191">D:\</text>
<text x="215.6" y="191">\tu20120222\</text>
<text x="239.1" y="191">.ddb Drawn By:</text>
<text x="243.3" y="188.6">Sheet</text>
<text x="249.9" y="188.6">of</text>
<text x="45.1" y="194.6">1</text>
<text x="112.6" y="194.6">2</text>
<text x="180.1" y="194.6">3</text>
<text x="247.6" y="194.6">4</text>
</g>
<g font-size="2.1" fill="#000080">
<text x="30.3" y="34.9">FS</text>
<text x="68.2" y="33.4">C2</text>
<text x="68.2" y="35.8">222</text>
<text x="30.3" y="39.4">3A</text>
<text x="51.7" y="38.4">L1</text>
<text x="63.1" y="41.3" transform="rotate(-90 63.1 41.3)">U</text>
<text x="87" y="36.1">DB1</text>
<text x="35.3" y="47.8">Rt</text>
<text x="42.3" y="42.7">C1</text>
<text x="42.3" y="44.7">104</text>
<text x="68.2" y="45">ZNR1</text>
<text x="68.2" y="47.1">14K471</text>
<text x="77.6" y="42.7">C4</text>
<text x="77.6" y="44.7">104</text>
<text x="112.9" y="47.6">220u/200V</text>
<text x="115.2" y="45.2">C5</text>
<text x="125.3" y="42.8">R1</text>
<text x="125.3" y="45">150K</text>
<text x="30.3" y="48.3">RT</text>
<text x="87" y="50.1">D3SBA60</text>
<text x="30.3" y="54.6">NTCD-11</text>
<text x="44.4" y="57.1">C21</text>
<text x="51.7" y="58.8">R33</text>
<text x="68.2" y="54.6">C3</text>
<text x="68.2" y="57">222</text>
<text x="91.7" y="54.9">SW</text>
<text x="115.2" y="59.3">C6</text>
<text x="125.3" y="54.6">R2</text>
<text x="125.3" y="56.7">150K</text>
<text x="28.2" y="64.4">L2</text>
<text x="44.4" y="64.3">CAP</text>
<text x="51.7" y="62.6">22R</text>
<text x="89.3" y="61.6">110V/220V</text>
<text x="112.9" y="61.6">220u/200V</text>
<text x="184.1" y="61.9">R4</text>
<text x="184.1" y="64.3">150K</text>
<text x="63.5" y="66.5">T1</text>
<text x="84.7" y="75.8">C7</text>
<text x="184.1" y="73.7">R39</text>
<text x="184.1" y="75.9">150K</text>
<text x="25.8" y="80.4">C22-26</text>
<text x="25.8" y="82.8">470u/35V</text>
<text x="36" y="80.7">R34</text>
<text x="36" y="83">820R</text>
<text x="44.4" y="78.3">D18</text>
<text x="44.4" y="80.7">FMX22S</text>
<text x="84.7" y="78.1">105</text>
<text x="144.9" y="78.3">T2</text>
<text x="169.1" y="78.3">C10</text>
<text x="78.3" y="85.3">R3</text>
<text x="78.3" y="87.7">100R</text>
<text x="162" y="87.7">D7</text>
<text x="169.1" y="85.1">4.7u/50V</text>
<text x="174" y="89.3">R6</text>
<text x="185.8" y="89.3">R7</text>
<text x="206.9" y="87.7">Q1</text>
<text x="216.3" y="89.8">D5</text>
<text x="44.4" y="94.7">C20</text>
<text x="131.7" y="94.1">R12</text>
<text x="162" y="94.5">1N4007</text>
<text x="174" y="92.9">15R</text>
<text x="185.8" y="93.1">2.3R</text>
<text x="206.9" y="90.1">C2625</text>
<text x="216.3" y="92.2">FR157</text>
<text x="44.4" y="101.8">CAP</text>
<text x="51.5" y="101.8">D9</text>
<text x="51.7" y="96.4">R32</text>
<text x="51.7" y="100.2">22R</text>
<text x="79.9" y="96.9">C8</text>
<text x="79.9" y="99.2">102/1KV</text>
<text x="131.7" y="97.8">1.5K/0.5W</text>
<text x="184.1" y="97.1">R5</text>
<text x="184.1" y="99.5">3.9K</text>
<text x="184.1" y="106.5">R8</text>
<text x="35.1" y="111.2">ZNR2</text>
<text x="51.5" y="108.9">1N4007</text>
<text x="77.6" y="112.9">R17</text>
<text x="184.1" y="108.9">150K</text>
<text x="26.6" y="118.2">R37</text>
<text x="35.1" y="118.2">103</text>
<text x="77.6" y="119.9">R16</text>
<text x="77.6" y="116.6">3.9K</text>
<text x="127.2" y="118.2">Q4</text>
<text x="184.1" y="118">R40</text>
<text x="26.6" y="120.6">4.7K</text>
<text x="51.5" y="125.3">D10</text>
<text x="77.6" y="123.6">1.5K</text>
<text x="89.3" y="120.6">Q3</text>
<text x="89.3" y="122.9">C1815</text>
<text x="98.7" y="125.1">D15</text>
<text x="105.8" y="120.3">D13</text>
<text x="105.8" y="122.7">1N4752</text>
<text x="115.2" y="120.3">D14</text>
<text x="115.2" y="122.7">1N4752</text>
<text x="124.6" y="124.5">R19</text>
<text x="127.2" y="120.8">C1815</text>
<text x="169.1" y="122.9">C?</text>
<text x="184.1" y="120.1">150K</text>
<text x="237.5" y="124.5">R26</text>
<text x="249.2" y="120.3">C18</text>
<text x="249.2" y="122.7">22u/50V</text>
<text x="271.1" y="120.6">R41</text>
<text x="271.1" y="122.9">1.2K</text>
<text x="98.7" y="127.4">1N4148</text>
<text x="124.6" y="131.7">R18</text>
<text x="124.6" y="128.4">3.9K</text>
<text x="169.1" y="129.7">4.7u/50V</text>
<text x="226.4" y="130">R25</text>
<text x="237.5" y="128.4">5.6K</text>
<text x="30.1" y="136.8">LED1</text>
<text x="51.5" y="132.3">1N4007</text>
<text x="51.7" y="136.8">C9</text>
<text x="98.7" y="136.8">D16</text>
<text x="115.2" y="134.5">C13</text>
<text x="115.2" y="136.8">4.7u/50V</text>
<text x="124.6" y="135.4">1.5K</text>
<text x="162" y="132.3">D8</text>
<text x="174" y="133.9">R10</text>
<text x="174" y="137.5">15R</text>
<text x="185.8" y="133.9">R11</text>
<text x="185.8" y="137.5">2.3R</text>
<text x="206.9" y="132.3">Q2</text>
<text x="206.9" y="134.7">C2625</text>
<text x="216.3" y="134.5">D6</text>
<text x="216.3" y="136.8">FR157</text>
<text x="226.4" y="132.3">120K</text>
<text x="237.5" y="132.1">C19</text>
<text x="237.5" y="134.5">1u/50V</text>
<text x="263.6" y="134.7">Q6</text>
<text x="263.6" y="137.2">C1815</text>
<text x="272.5" y="136.8">ZD1</text>
<text x="51.7" y="139.1">47u/50V</text>
<text x="83" y="141.7">VR</text>
<text x="98.7" y="139.1">1N4148</text>
<text x="162" y="139.1">1N4007</text>
<text x="184.1" y="141.7">R9</text>
<text x="226.4" y="141.7">R21</text>
<text x="237.2" y="141.7">D17</text>
<text x="258.6" y="143.3">R28</text>
<text x="270.2" y="139.1">1N4752</text>
<text x="83" y="144">1K</text>
<text x="129.3" y="148.1">R38</text>
<text x="140.8" y="146.4">C30</text>
<text x="184.1" y="144">3.9K</text>
<text x="226.4" y="144">12K</text>
<text x="237.2" y="144">1N4148</text>
<text x="240" y="148.8">Q5</text>
<text x="258.6" y="147.2">15K</text>
<text x="271.1" y="148.8">R40</text>
<text x="32.9" y="150.4">J2</text>
<text x="32.9" y="154.2">0.01R</text>
<text x="83" y="153.4">R30</text>
<text x="83" y="155.8">2.7K</text>
<text x="129.3" y="151.8">10K</text>
<text x="140.8" y="153.4">103</text>
<text x="240" y="151.3">C1815</text>
<text x="257" y="151.1">R27</text>
<text x="257" y="153.4">1.2K</text>
<text x="271.1" y="151.1">330R</text>
<text x="61.1" y="159.8">R31</text>
<text x="72.9" y="159.8">R29</text>
<text x="136.4" y="158.2">IC1</text>
<text x="61.1" y="163.6">27K</text>
<text x="63.2" y="165.2">C19</text>
<text x="72.9" y="163.6">1.2K</text>
<text x="159.9" y="167.3">C27</text>
<text x="169.2" y="162.1">R35</text>
<text x="169.2" y="165.9">100K</text>
<text x="32.9" y="172">C28</text>
<text x="63.2" y="172.2">103</text>
<text x="72.9" y="172">C15</text>
<text x="82.3" y="171.5">R23</text>
<text x="94.1" y="171.5">R22</text>
<text x="105.8" y="169.7">C16</text>
<text x="105.8" y="172">103</text>
<text x="159.9" y="169.7">222</text>
<text x="167.6" y="169.9">R36</text>
<text x="167.6" y="172.2">910R</text>
<text x="32.9" y="174.3">103/1KV</text>
<text x="72.9" y="174.3">222</text>
<text x="82.3" y="175.3">5.6K</text>
<text x="92.4" y="179.2">R24</text>
<text x="94.1" y="175.3">22K</text>
<text x="119.9" y="179.1">C14</text>
<text x="125.3" y="177">R20</text>
<text x="125.3" y="179.2">22K</text>
<text x="92.4" y="181.6">5.6K</text>
<text x="119.9" y="181.4">102</text>
<text x="136.4" y="181.6">TL494</text>
<text x="263.3" y="184">V1.0</text>
<text x="263.3" y="188.6">1/1</text>
</g>
<g font-size="2.1" fill="#800000">
<text x="24.2" y="37.3">L</text>
<text x="24" y="51.3">N</text>
<text x="21.4" y="64.3">+24V</text>
<text x="54.1" y="79.5">GND</text>
<text x="124.1" y="95.9">V1</text>
<text x="18.8" y="100.6">GND</text>
<text x="23.7" y="111.2">+24V</text>
<text x="86.3" y="111.2">A</text>
<text x="54.1" y="117.1">GND</text>
<text x="70" y="114.7">V1</text>
<text x="136.8" y="114.7">B</text>
<text x="224" y="122.9">Vref</text>
<text x="39.5" y="128.8">V1=24V</text>
<text x="117.1" y="126.5">V1</text>
<text x="45.1" y="152.3">GND</text>
<text x="51.5" y="161.6">+24V</text>
<text x="268.2" y="160.5">+24V</text>
<text x="148.6" y="166.4">Vref</text>
<text x="181.5" y="164">Vref</text>
<text x="78.3" y="169.9">Vref</text>
<text x="148.6" y="171">V1</text>
<text x="148.6" y="173.4">B</text>
<text x="164.8" y="179.2">GND</text>
<text x="131" y="181.6">A</text>
</g>
</svg>
